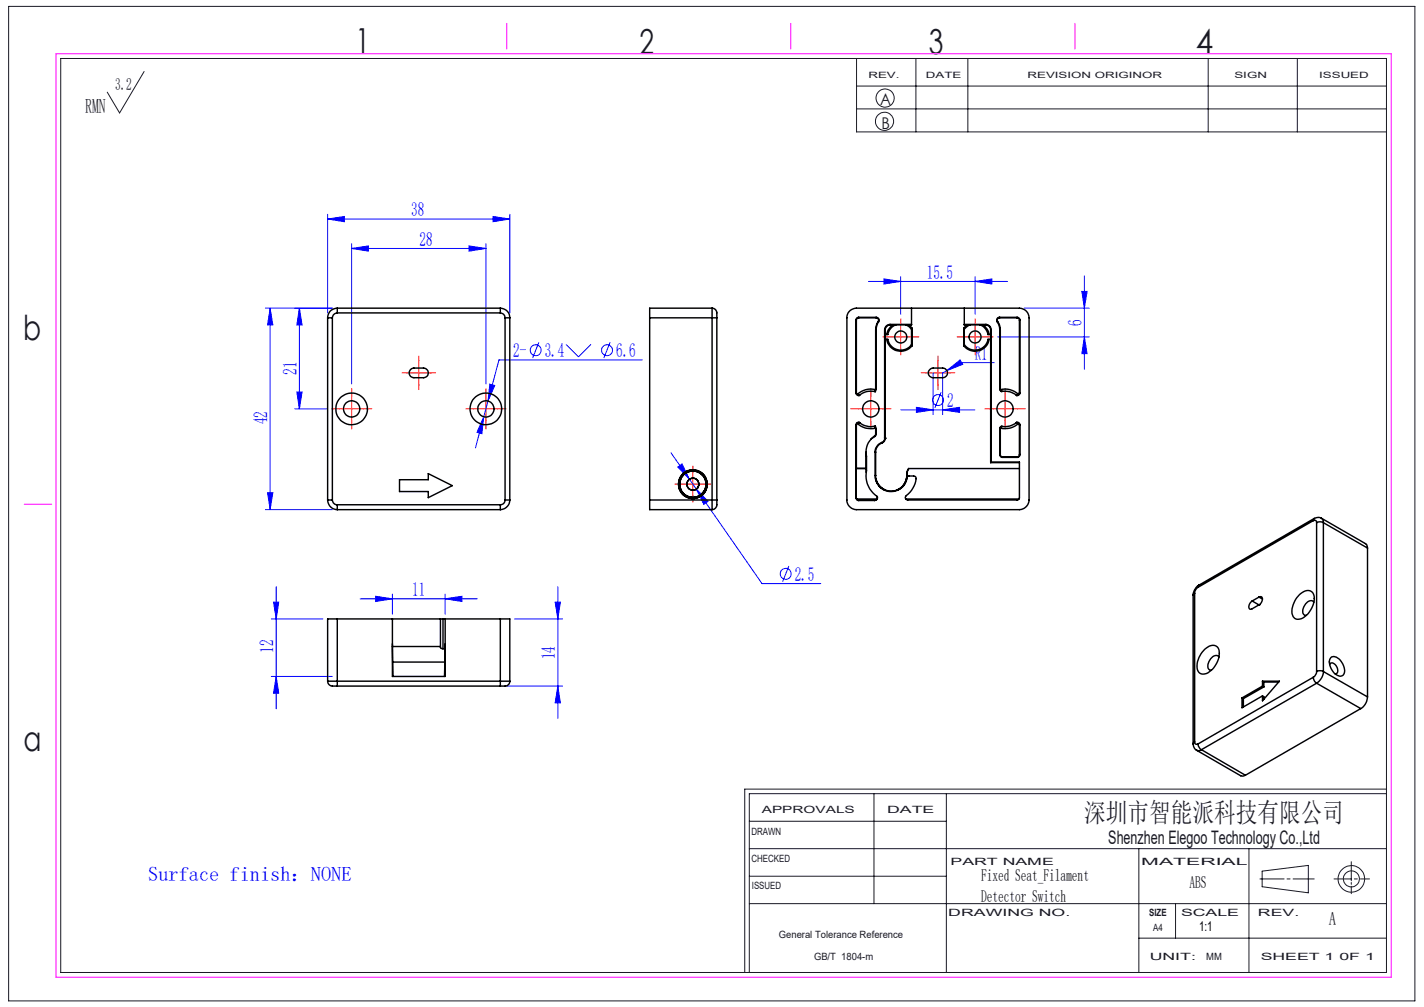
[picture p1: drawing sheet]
<svg xmlns="http://www.w3.org/2000/svg" width="297mm" height="210mm" viewBox="0 0 297 210" stroke-linecap="round" stroke-linejoin="round" font-family="sans-serif">
<g fill="none" stroke="#00f" stroke-width=".21">
<path d="M68.3 45.7l3.5-.6v1.1zM68.3 44.7v20.6M68.3 45.7h38M73.3 51.8l3.5-.5v1.1zM73.3 50.8v29.3M73.3 51.8h28.1M97.8 51.3l3.6 .5-3.6 .6zM101.4 50.8v29.3M102.8 45.1l3.5 .6-3.5 .5zM106.3 44.7v20.6M181.2 58.7h28.9M184.4 58.2l3.5 .5-3.5 .5z"/>
<path d="M187.9 57.7v7.8M203.4 58.7l3.5-.5v1zM203.4 57.7v7.8M226.2 57.5v19.5M55.4 64.3h13.9M56.3 64.3l.6 3.5h-1.1zM56.3 64.3v42M62.4 64.3l.6 3.5h-1.1zM62.4 64.3v21M112.4 71.4l-1.3 3.3M118 71.8l2.7 2.6 2.6-2.6M127.2 71.4l-1.3 3.3"/>
<path d="M133.9 75.1h-29.8l-4.9 18.3M194.6 77.8v8.7M197.5 77.3l2.7-2.2 .6 .9zM197.5 77.3l-.9 .5v8.7M207.4 75.6h-7.1l-2.8 1.7M208.1 70.3h19.1M213.6 64.3h13.6M225.6 60.8h1.1l-.5 3.5zM226.2 70.3l.5 3.5h-1.1zM61.5 85.3h6.6M61.9 81.8h1.1l-.6 3.5zM100.9 86.9l-.4 3.5-1-.2z"/>
<path d="M102.2 80.1l1 .3-1.4 3.2zM139.9 94.4l3.9 5.5M141.4 97.4l.8-.6 1.6 3.1zM143.8 99.9l15.1 21.8h12.3M187.9 85.5h15.4M191.1 84.9l3.5 .6-3.5 .5zM196.3 81.8l-1.3 3.2M196.6 85.5l3.5-.6v1.1zM55.4 106.3h13.9M55.8 102.8h1.1l-.6 3.5zM145.2 102l2.5 2.6-.9 .6zM164.5 118l-1.3 3.3"/>
<path d="M56.6 129.1h10.7M57 125.6h1.1l-.5 3.5zM57.6 122.3v25.5M75.1 124.9h24.5M78.4 124.3l3.4 .6-3.4 .5zM81.8 123.9v4.2M92.9 124.9l3.4-.6v1.1zM92.9 123.9v4.2M107.4 129.1h9.9M115.8 125.6h1.1l-.6 3.5zM116.3 122.3v27.5M56.6 141.1h12.7"/>
<path d="M57.6 141.1l.5 3.5h-1.1zM105.3 143.1h12M116.3 143.1l.6 3.5h-1.1z"/>
<circle cx="111.7" cy="73" r="1.14"/>
<circle cx="126.6" cy="73" r="1.15"/>
<circle cx="195.6" cy="83.4" r="1.14"/>
<circle cx="163.9" cy="119.7" r="1.14"/>
</g>
<g fill="none" stroke="#191924" stroke-width=".21">
<path d="M1.8 1.3h293.3v207.4h-293.3zM12.7 12.2h276.5v190.6h-276.5zM30.1 14.9l-5.2 8.7-2.5-4.4M178.6 12.2v15.3h110.6M178.6 17.9h110.6M191 12.2v15.3M201.9 12.2v15.3M252 12.2v15.3M270.6 12.2v15.3M178.6 22.7h110.6M156.3 177h132.9M156.3 171.3h41.1"/>
<path d="M182.3 165.5v22.9M197.4 165.5v37.3M237.5 177v25.8M260.5 177v25.8M281.8 179.7v4M289.2 165.5h-132.9v37.3M289.2 164.6h-133.9v38.2M156.3 188.4h132.9M156.3 182.7h41.1M237.5 195.6h51.7M245.2 188.4v7.2M262.8 183.3h5"/>
<path d="M263.2 181.7l9.7-1.2v5.7l-9.7-1.3zM268.4 183.3h.7M269.7 183.3h4.4M278.2 183.3h3.6M281.8 184v.4M281.8 184.8v1.6M282.5 183.3h.6M283.7 183.3h1.9"/>
<circle cx="184.5" cy="25.3" r="1.9"/>
<circle cx="184.6" cy="20.4" r="1.89"/>
<circle cx="281.9" cy="183.3" r="1.68"/>
<circle cx="281.9" cy="183.3" r="2.77"/>
</g>
<g fill="none" stroke="#f00" stroke-width=".21" stroke-dasharray="30.5 1.3 1.3 1.3">
<path d="M84.9 77.8h-1M87.4 75.3v-1M89.9 77.8h1M185.4 70.3h-1.3M187.9 67.8v-1.3M187.9 72.8v1.2M190.4 70.3h1.2M193.1 77.8h-1M195.6 75.3v-1M198.1 77.8h1M200.9 70.3h-1.3M203.4 67.8v-1.3"/>
<path d="M203.4 72.8v1.2M205.9 70.3h1.2M70.9 85.3h-1.7M73.4 82.8v-1.7M73.4 87.8v1.7M75.9 85.3h1.7M87.4 80.3v1M98.9 85.3h-1.7M101.4 82.8v-1.7M101.4 87.8v1.7M103.9 85.3h1.7M144.5 98.5v-1.3"/>
<path d="M179.1 85.3h-1.7M181.6 82.8v-1.7M181.6 87.8v1.7M184.1 85.3h1.7M195.6 80.3v1M207.1 85.3h-1.7M209.6 82.8v-1.7M209.6 87.8v1.7M212.1 85.3h1.7M142 101h-1.2M144.5 103.5v1.2M147 101h1.3"/>
</g>
<g fill="none" stroke="#f00" stroke-width=".21">
<path d="M84.8 77.8h5.1M87.3 75.3v5M185.4 70.3h5M187.9 67.8v5M193.1 77.8h5M195.6 75.3v5M200.9 70.3h5M203.4 67.8v5M70.8 85.3h5M73.3 82.8v5M98.8 85.3h5M101.4 82.8v5"/>
<path d="M144.5 98.5v5M179.1 85.3h5M181.6 82.8v5M207.1 85.3h5M209.6 82.8v5M142 101h5"/>
</g>
<path d="M11.7 11.2h278.5v192.6h-278.5zM105.7 4.9v5.3M164.9 4.9v5.3M224.2 4.9v5.3M5 105.2h5.8" fill="none" stroke="#f0f" stroke-width=".21"/>
<g fill="#00f">
<path d="M73.3 51.8l3.5-.5v1.1zM97.8 51.3l3.6 .5-3.6 .6zM68.3 45.7l3.5-.6v1.1zM102.8 45.1l3.5 .6-3.5 .5zM100.9 86.9l-1.4 3.3 1 .2zM102.2 80.1l-.4 3.5 1.4-3.2zM141.4 97.4l2.4 2.5-1.6-3.1zM145.2 102l1.6 3.2 .9-.6zM184.4 58.2l3.5 .5-3.5 .5zM203.4 58.7l3.5-.5v1zM191.1 84.9l3.5 .6-3.5 .5zM196.6 85.5l3.5-.6v1.1zM197.5 77.3l3.3-1.3-.6-.9z"/>
<path d="M78.4 124.3l3.4 .6-3.4 .5zM92.9 124.9l3.4-.6v1.1z"/>
<path d="M55.8 102.8h1.1l-.6 3.5zM56.3 64.3l.6 3.5h-1.1z"/>
<path d="M62.4 64.3l.6 3.5h-1.1zM61.9 81.8h1.1l-.6 3.5zM225.6 60.8h1.1l-.5 3.5zM226.2 70.3l.5 3.5h-1.1z"/>
<path d="M115.8 125.6h1.1l-.6 3.5zM116.3 143.1l.6 3.5h-1.1zM57 125.6h1.1l-.5 3.5zM57.6 141.1l.5 3.5h-1.1z"/>
</g>
<g fill="none" stroke="#000" stroke-width=".3">
<path d="M68.3 66.3h1M68.3 66.3v38M69.3 66.3v38M70.3 64.3a1.97 1.97 0 0 0-2 2M70.3 64.3v1M70.3 65.3a1.09 1.09 0 0 0-1 1M70.3 65.3h34.1M70.3 64.3h34.1M85.6 77.1l.7-.3h2a1.01 1.01 0 0 1 1 1 1.01 1.01 0 0 1-1 1h-2a1 1 0 0 1-.9-.6 1 1 0 0 1 .2-1.1zM104.4 65.3a1.02 1.02 0 0 1 .9 1M104.4 64.3v1M104.4 64.3a1.97 1.97 0 0 1 1.9 2"/>
<path d="M105.3 66.3h1M105.3 66.3v38M106.3 66.3v38M135.5 66.3h13M135.5 66.3v38M148.5 64.3v2M148.5 64.3h-13v2M148.5 66.3h1M148.5 64.3a1.33 1.33 0 0 1 1 1.8v.2M148.5 66.3v38M149.5 66.3v38M177.1 65l.5-.5 1-.2h34a2.02 2.02 0 0 1 2 2v38a2.1 2.1 0 0 1-2 2h-34a2.04 2.04 0 0 1-2-2v-38.4z"/>
<path d="M178.5 66.8v15.1M178.5 66.8h.1M178.6 66.8v15.1M179.1 66.2a.6 .6 0 0 0-.6 .6M179.1 66.3h-.3l-.2 .5M179.1 66.3h3.6M179.1 66.2v.1M179.1 66.2h3.6M182.6 68.8v12.3M182.6 68.8h.1M182.7 66.2l.6 .3-.1 .6M182.7 66.3l.4 .1 .1 .7"/>
<path d="M182.7 66.2v.1M182.7 68.8v12.3M183.2 67.1l-.4 .8-.2 .9M183.2 67.1h.1M183.2 67.1l-.3 .8-.2 .9M184.5 68.8v22.5M184.5 68.8h.1M184.6 68.8v1M184.6 70.8v20.6M184.9 70.8a3 3 0 0 0 2.3 2.4 3 3 0 0 0 3.1-1.1M185.6 67.7a1.14 1.14 0 0 0-1.1 1.1M185.6 67.8a1.08 1.08 0 0 0-1 1"/>
<path d="M185.6 67.7h4.5M185.6 67.8h.6M185.6 67.7v.1M186.2 67.8a3.2 3.2 0 0 0-1.3 2M186.9 67.7l-.7 .1M186.9 67.7a2.68 2.68 0 0 0-1.7 2.1h-.6v1h.6a2.75 2.75 0 0 0 2.1 2.1 2.75 2.75 0 0 0 2.8-1M186.9 67.7h2M188.9 67.7l.6 .1M188.9 67.7l.7 .4 .5 .6M189.5 67.8l.8 .7M190.1 71.9l.2 .2M190.1 64.3v3.5h-.6"/>
<path d="M190.1 68.7v3.2M190.3 68.5l-.2 .2M190.3 68.5v3.6M193.9 77.1l.7-.3h2a1.01 1.01 0 0 1 1 1 1.01 1.01 0 0 1-1 1h-2a.98 .98 0 0 1-.9-.6 .98 .98 0 0 1 .2-1.1zM201 68.5l.1 .2M201 68.5v3.6M201.1 71.9l-.1 .2M201.1 67.7h4.5M201.1 64.3v3.5h.6M201.1 68.7v3.2M201.7 67.8l-.7 .7M202.4 67.7l-.7 .1"/>
<path d="M202.4 67.7l-1.3 1M202.4 67.7h2M204.4 67.7l.6 .1M204.4 67.7a2.68 2.68 0 0 1 1.7 2.1h.6v1h-.6a2.75 2.75 0 0 1-2.1 2.1 2.75 2.75 0 0 1-2.9-1M205 67.8a2.9 2.9 0 0 1 1.3 2M205 67.8h.6M205.6 67.7a1.15 1.15 0 0 1 1.1 1.1M205.6 67.8a1.02 1.02 0 0 1 1 1M205.6 67.7v.1M206.3 70.8a2.98 2.98 0 0 1-2.2 2.4 2.98 2.98 0 0 1-3.1-1.1M206.6 68.8h.1M206.6 68.8v1"/>
<path d="M206.6 70.8v25.7M206.7 68.8v27.6M208 67.1l.4 .8 .1 .9M208.1 67.1l.4 .8 .1 .9M208.1 67.1h-.1M208.5 66.2a.61 .61 0 0 0-.5 .9M208.5 66.3a.49 .49 0 0 0-.5 .2 .49 .49 0 0 0 .1 .6M208.5 66.3h3.6M208.5 66.2h3.6M208.5 66.2v.1M208.5 68.8v12.3M208.5 68.8h.1"/>
<path d="M208.6 68.8v12.3M212.1 66.2a.6 .6 0 0 1 .6 .6M212.1 66.3l.4 .2 .1 .3M212.1 66.2v.1M212.6 66.8v15.1M212.6 66.8h.1M212.7 66.8v15.1M142.2 99h.3v-.2l.2-.2 .2 .1-.1-.2 .2-.2 .2 .2v-.3l.3-.1 .2 .2v-.2l.2-.1 .2 .2v-.2h.3l.1 .2 .1-.2h.3l.1 .2 .1-.2 .2 .1 .1 .2 .1-.2 .3 .1v.3l.3-.1 .1 .3 .2-.1 .1 .2v.2l.2-.1 .2 .2-.1 .2h.2l.1 .2-.1 .2h.2l.1 .3-.1 .1h.2l.1 .3-.2 .1 .2 .1v.3l-.2 .1 .2 .1v.2l-.2 .1 .1 .3-.2 .1 .1 .4h-.3l.1 .2-.1 .2h-.2v.3l-.1 .1h-.2v.2l-.1 .2-.2-.2-.1 .3h-.3v.2l-.3 .1-.1-.2-.1 .2-.2 .1-.1-.2-.1 .3h-.3l-.1-.2-.1 .2h-.3v-.3l-.2 .2-.2-.3-.4 .1-.1-.2-.1 .1-.3-.1 .1-.3-.2 .2-.2-.2v-.2h-.2l-.2-.2 .1-.2h-.2l-.1-.2 .1-.2-.2 .1-.1-.3 .2-.2-.3-.2 .1-.2-.2-.2 .2-.2-.2-.1v-.3l.2-.1-.1-.1v-.2l.3-.1-.2-.2 .1-.2h.2v-.3l.2-.1-.1-.2zM178.5 88.6a.6 .6 0 0 1 .7-.6 3.8 3.8 0 0 0 3.4 .9l.1 .6M178.5 88.6v15.2M178.5 88.6h.1M178.5 81.9h.1"/>
<path d="M178.6 97.7v6.1M178.6 97.7h2.1M178.6 81.9l.2 .4M178.6 88.6v9.1M178.6 97.7h.1M178.6 97.7h2M178.8 82.3h.6M178.8 88.3l-.2 .3M178.8 88.3a4 4 0 0 0 3.8 1M179.4 88.2h-.4l-.2 .1M180.6 97.7h.1M180.6 94.3v3.4"/>
<path d="M180.7 97.7v.8M181.7 91.5a4 4 0 0 0-1 3.7v2.9a5.6 5.6 0 0 0 2.3 5.6l-.1 .4-.5 .3M182.5 88.9l.1 .4M182.5 99.2a3.4 3.4 0 0 0 3.2 3.3 3.4 3.4 0 0 0 3.5-3.1M182.5 94.3h.1M182.5 99.2h.1M182.5 94.3v4.9M182.6 81.3l-.1 .4M182.6 89.3v.2M182.6 81.3a4 4 0 0 0-3.8 1M182.6 90.5l-.1 .3-.8 .7M182.6 99.7a3.4 3.4 0 0 0 2.1 2.5 3.1 3.1 0 0 1-2.1-2.5z"/>
<path d="M182.6 99.2a3.2 3.2 0 0 0 3.3 3.2 3.2 3.2 0 0 0 3.2-3.2M182.6 81.1v.2M182.6 90.5h.1M182.6 89.5v1M182.6 94.3v4.9M182.6 89.5h.1M182.6 81.1h.1M182.7 90.5l-.1 .4-.9 .6M182.7 81.1l-.1 .6a4 4 0 0 0-3.6 .8l-.4-.2-.1-.4M182.7 89.5v1M183.9 92.3a2.16 2.16 0 0 0-1.4 2M183.9 92.3v.1"/>
<path d="M183.9 92.4a2 2 0 0 0-1.3 1.9M184.5 91.3a.88 .88 0 0 1-.6 1M184.5 91.3l.1 .1M184.5 91.3h.1M184.6 91.4v.1a.95 .95 0 0 1-.7 .9M184.6 91.4h.1M189.1 99.7a3.1 3.1 0 0 1-2 2.5 3.4 3.4 0 0 0 2-2.5zM189.1 99.2h.1M189.1 98.9v.3M189.1 98.9h.1M189.2 99.2v.2M189.2 98.9v.3"/>
<path d="M189.5 97.7l-.3 .8-.1 .4M189.5 97.7h23.1M189.5 97.7l-.3 1.2M206.6 96.5h6M206.7 96.4h5.9v7.5l-.2 .3-23.1 .1a.51 .51 0 0 1-.5-.4 .51 .51 0 0 1 .2-.5 4.1 4.1 0 0 0 2-4l-.4-.1h-1.1l-.3 .1M206.7 96.4l-.1 .1M208.5 81.1l.3 .5a4.3 4.3 0 0 1 3.4 .9l.4-.2 .1-.4M208.5 94.8a.6 .6 0 0 0 .6 .6M208.5 89.5v5.3M208.5 89.5h.1M208.5 94.8h.1M208.5 81.1h.1"/>
<path d="M208.6 89.3v.2M208.6 81.1v.2M208.6 81.3l.5 .3M208.6 94.8l.2 .3 .3 .2M208.6 81.3a4 4 0 0 1 3.8 1M208.6 89.5v5.3M209.1 88.9l-.5 .4M209.1 95.4h3M209.1 95.3v.1M209.1 95.3h3M211.9 88.2h.4l.1 .1M212.1 95.3v.1"/>
<path d="M212.4 82.3h-.5M212.4 88.3l.2 .3M212.4 88.3a4 4 0 0 1-3.8 1M212.6 81.9l-.2 .4M212.6 94.8l-.1 .3-.4 .2M212.6 88.6v6.2M212.6 88.6h.1M212.6 94.8h.1M212.6 81.9h.1M212.7 88.6a.6 .6 0 0 0-.6-.6 3.8 3.8 0 0 1-3.3 .9l-.3 .6M212.7 94.8a.6 .6 0 0 1-.6 .6M212.7 88.6v6.2"/>
<path d="M68.3 104.3h1M68.3 104.3a2.02 2.02 0 0 0 2 2M69.3 104.3a1.02 1.02 0 0 0 1 1M70.3 105.3v1M70.3 105.3h34.1M70.3 106.3h34.1M83.3 100h6v-1.2l5 2.5-5 2.5v-1.3h-6zM104.4 105.3v1M105.3 104.3a.96 .96 0 0 1-.9 1M105.3 104.3h1M106.3 104.3a2.02 2.02 0 0 1-1.9 2M135.5 104.3v2h13"/>
<path d="M135.5 104.3h13M143.3 101v.1M145.6 101.5l-.1 .2M145.7 100.9v.2M148.5 104.3v2M148.5 104.3h1M149.5 104.3v.7a1.08 1.08 0 0 1-1 1.3M178.5 103.8a.6 .6 0 0 0 .6 .6M178.5 103.8h.1M178.6 103.8l.1 .3M178.7 104.1l.4 .2M178.7 104.1h4.2"/>
<path d="M179.1 104.3h3.3M179.1 104.4h3.3M179.1 104.3v.1M182.4 104.3v.1M182.9 103.5v.6M182.9 104.1l-.5 .2M188.9 104.1h23.6M273.9 108.6a.44 .44 0 0 1 .5-.1 .44 .44 0 0 1 .2 .5M273.9 108.6l-24 13.9M274.1 108.1a1.15 1.15 0 0 1 1.2-.2 1.15 1.15 0 0 1 .7 1.1M274.1 108.1l-.2 .5M274.1 108.1l-24 13.9"/>
<path d="M274.6 109a1.5 1.5 0 0 1 1.4 0M274.6 109v31M275.6 108.1l9.2 5.3 .2 .2 .2 .7M276 109v31M276 109l9.2 5.3M285.2 114.3v31M70.3 129.1h-2v13M70.3 129.1h21.6M70.3 129.1v13M81.8 134.3l.2 6.8M81.8 134.8h10.1M81.8 129.1v12h11.1v-12"/>
<path d="M81.9 138.1h10.9M91.9 129.1v5.9l.5 .3M91.9 129.1h.5M92.4 129.1h12M92.4 135.3h.4M92.4 129.1v6.2M92.9 134.3l-.2 6.8M104.4 129.1h1.9v13M104.4 129.1v13M248.8 124.1v31M249.2 123.7l-.4 .4M249.2 123.7v31"/>
<path d="M249.9 122.5a1.6 1.6 0 0 0-.7 1.2M250.1 122a2.71 2.71 0 0 0-1.3 2.1M250.1 122l-.2 .5M251.3 135.4a2.01 2.01 0 0 1 2.5-.5 3.1 3.1 0 0 1-.2 3.7 3.2 3.2 0 0 1-3.1 1.9 2.2 2.2 0 0 1-.6-2.9l.6-1.2zM254.2 137a.98 .98 0 0 0-1.7 .4 1.62 1.62 0 0 0-.2 2.3l.4 .1M261.2 125.3a1.24 1.24 0 0 0-.5 1.7h.5l1.4-.9M261.2 125.3l1.4 .8M262.6 124.5a.53 .53 0 0 1 .7 .1 .53 .53 0 0 1-.1 .8l-.6 .7M262.6 126.1h.1M262.6 124.5l-1.4 .8M262.6 124.5l.7 .4M271.1 124a2.01 2.01 0 0 1 2.5-.6 3.4 3.4 0 0 1-.4 4.1 2.75 2.75 0 0 1-2.9 1.6 2.2 2.2 0 0 1-.6-3l.6-1.2z"/>
<path d="M274 125.6a.98 .98 0 0 0-1.7 .3 1.62 1.62 0 0 0-.2 2.4h.4M277.3 138.6a.66 .66 0 0 1 1.2 0 1.25 1.25 0 0 1 .2 1.9h-.3M277.6 137.1a1.73 1.73 0 0 1 2.3 1.1 1.91 1.91 0 0 1 0 2.7 2.18 2.18 0 0 1-2.3-1.5 1.93 1.93 0 0 1 0-2.3zM68.3 142.1h2M68.3 142.1a1.38 1.38 0 0 0 1.8 1h.2M70.3 142.1v1M70.3 142.1h34.1M70.3 143.1h34.1M104.4 142.1h1.9M104.4 142.1v1M106.3 142.1a1.38 1.38 0 0 1-1.8 1h-.1M248.8 155.1l.3 1 .5 .3"/>
<path d="M249.2 154.7a.44 .44 0 0 0 .2 .5 .44 .44 0 0 0 .5-.1M249.2 154.7l-.4 .4M249.9 155.1a1.62 1.62 0 0 0 .7 1.2M250.6 156.3l-.5 .3-.5-.2 9.2 5.4h.5l.5-.1M250.6 156.3l9.2 5.4M259 145.5l.3 .2M259.3 145.7v1.7M263.3 143.1l-4.3 2.4M263.3 145.1l-4.3 2.5v-2.1M263.3 142.1v1M263.3 142.1h3.5l-3.5 4v-1M263.3 145.1l.3 .2v.5"/>
<path d="M263.3 142.1l.3 .1M263.3 143.1l.3 .2M263.6 142.2v1.1M263.6 143.3l-4.3 2.4M263.6 142.2h3.1M273.9 141.2a1.6 1.6 0 0 0 .7 1.3M273.9 141.2l-24 13.9M274.6 140a1.62 1.62 0 0 1-.7 1.2M274.6 140a1.5 1.5 0 0 1 1.4 0M274.6 142.5l9.2 5.3M274.6 142.5l-24 13.8M276 140a3 3 0 0 1-1.4 2.5"/>
<path d="M276 140l9.2 5.3M283.8 147.8l-24 13.9M285.2 145.3a3 3 0 0 1-1.4 2.5"/>
<circle cx="187.9" cy="70.3" r="1.26"/>
<circle cx="203.4" cy="70.3" r="1.25"/>
<circle cx="73.3" cy="85.3" r="3.3"/>
<circle cx="73.3" cy="85.3" r="1.69"/>
<circle cx="101.3" cy="85.3" r="3.3"/>
<circle cx="101.3" cy="85.3" r="1.7"/>
<circle cx="181.6" cy="85.3" r="1.69"/>
<circle cx="209.6" cy="85.3" r="1.69"/>
<circle cx="144.5" cy="101" r="2.75"/>
<circle cx="144.5" cy="101" r="1.25"/>
</g>
<g font-size="7.2" fill="#191924">
<text x="74.1" y="11">1</text>
<text x="133.4" y="11.2">2</text>
<text x="193.7" y="11.3">3</text>
<text x="249.4" y="11.3">4</text>
<text x="4.8" y="70.9">b</text>
<text x="4.9" y="156.5">a</text>
</g>
<text font-size="5.6" fill="#191924" x="226.2" y="171.5">深圳市智能派科技有限公司</text>
<text font-size="4.2" fill="#191924" x="17.8" y="23.5">RMN</text>
<text font-size="4.2" fill="#00f" x="30.9" y="183.7">Surface finish：NONE</text>
<g font-size="4.1" fill="#00f">
<text x="85.8" y="45.1">38</text>
<text x="87.5" y="51.2">28</text>
<text x="193.3" y="58.1">15.5</text>
<text x="225.6" y="68" transform="rotate(-90 225.6 68)">6</text>
<text x="107" y="74.5">2-</text>
<text x="113.6" y="74.5">3.4</text>
<text x="128.5" y="74.5">6.6</text>
<text x="203.3" y="75">R1</text>
<text x="61.9" y="78.2" transform="rotate(-90 61.9 78.2)">21</text>
<text x="55.8" y="88.5" transform="rotate(-90 55.8 88.5)">42</text>
<text x="197.5" y="84.9">2</text>
<text x="86" y="124.3">11</text>
<text x="165.8" y="121.1">2.5</text>
<text x="57" y="136.2" transform="rotate(-90 57 136.2)">12</text>
<text x="115.8" y="137.5" transform="rotate(-90 115.8 137.5)">14</text>
</g>
<g font-size="3.9" fill="#191924">
<text x="231.2" y="176">Shenzhen Elegoo Technology Co.,Ltd</text>
<text x="277.2" y="193">A</text>
</g>
<text font-size="3.5" fill="#191924" x="24" y="18.7">3.2</text>
<g font-size="3.5">
<text x="204.6" y="183.7">Fixed Seat_Filament</text>
<text x="248.1" y="185.3">ABS</text>
<text x="204.6" y="188.2">Detector Switch</text>
</g>
<g font-size="3.4" fill="#191924">
<text x="183.6" y="22">A</text>
<text x="183.8" y="27">B</text>
</g>
<text font-size="2.8" x="250.1" y="194.1">1:1</text>
<g font-size="2.1" fill="#191924">
<text x="158.9" y="169.5">APPROVALS</text>
<text x="185" y="169.5">DATE</text>
<text x="156.7" y="174.2">DRAWN</text>
<text x="156.7" y="179.7">CHECKED</text>
<text x="156.8" y="185.4">ISSUED</text>
<text x="198.2" y="180.4">PART NAME</text>
<text x="238" y="180.4">MATERIAL</text>
<text x="197.8" y="191">DRAWING NO.</text>
<text x="239.7" y="191">SIZE</text>
<text x="246.3" y="191">SCALE</text>
<text x="262.4" y="191">REV.</text>
<text x="162.4" y="195.6">General Tolerance Reference</text>
<text x="240.5" y="194.1">A4</text>
<text x="169.8" y="200.2">GB/T 1804-m</text>
<text x="239.8" y="200.2">UNIT:</text>
<text x="251.6" y="200.2">MM</text>
<text x="262.9" y="200.2">SHEET 1 0F 1</text>
</g>
<g font-size="1.8" fill="#191924">
<text x="181.1" y="16.3">REV.</text>
<text x="193.1" y="16.3">DATE</text>
<text x="214.3" y="16.3">REVISION ORIGINOR</text>
<text x="257.5" y="16.3">SIGN</text>
<text x="275.1" y="16.3">ISSUED</text>
</g>
</svg>
